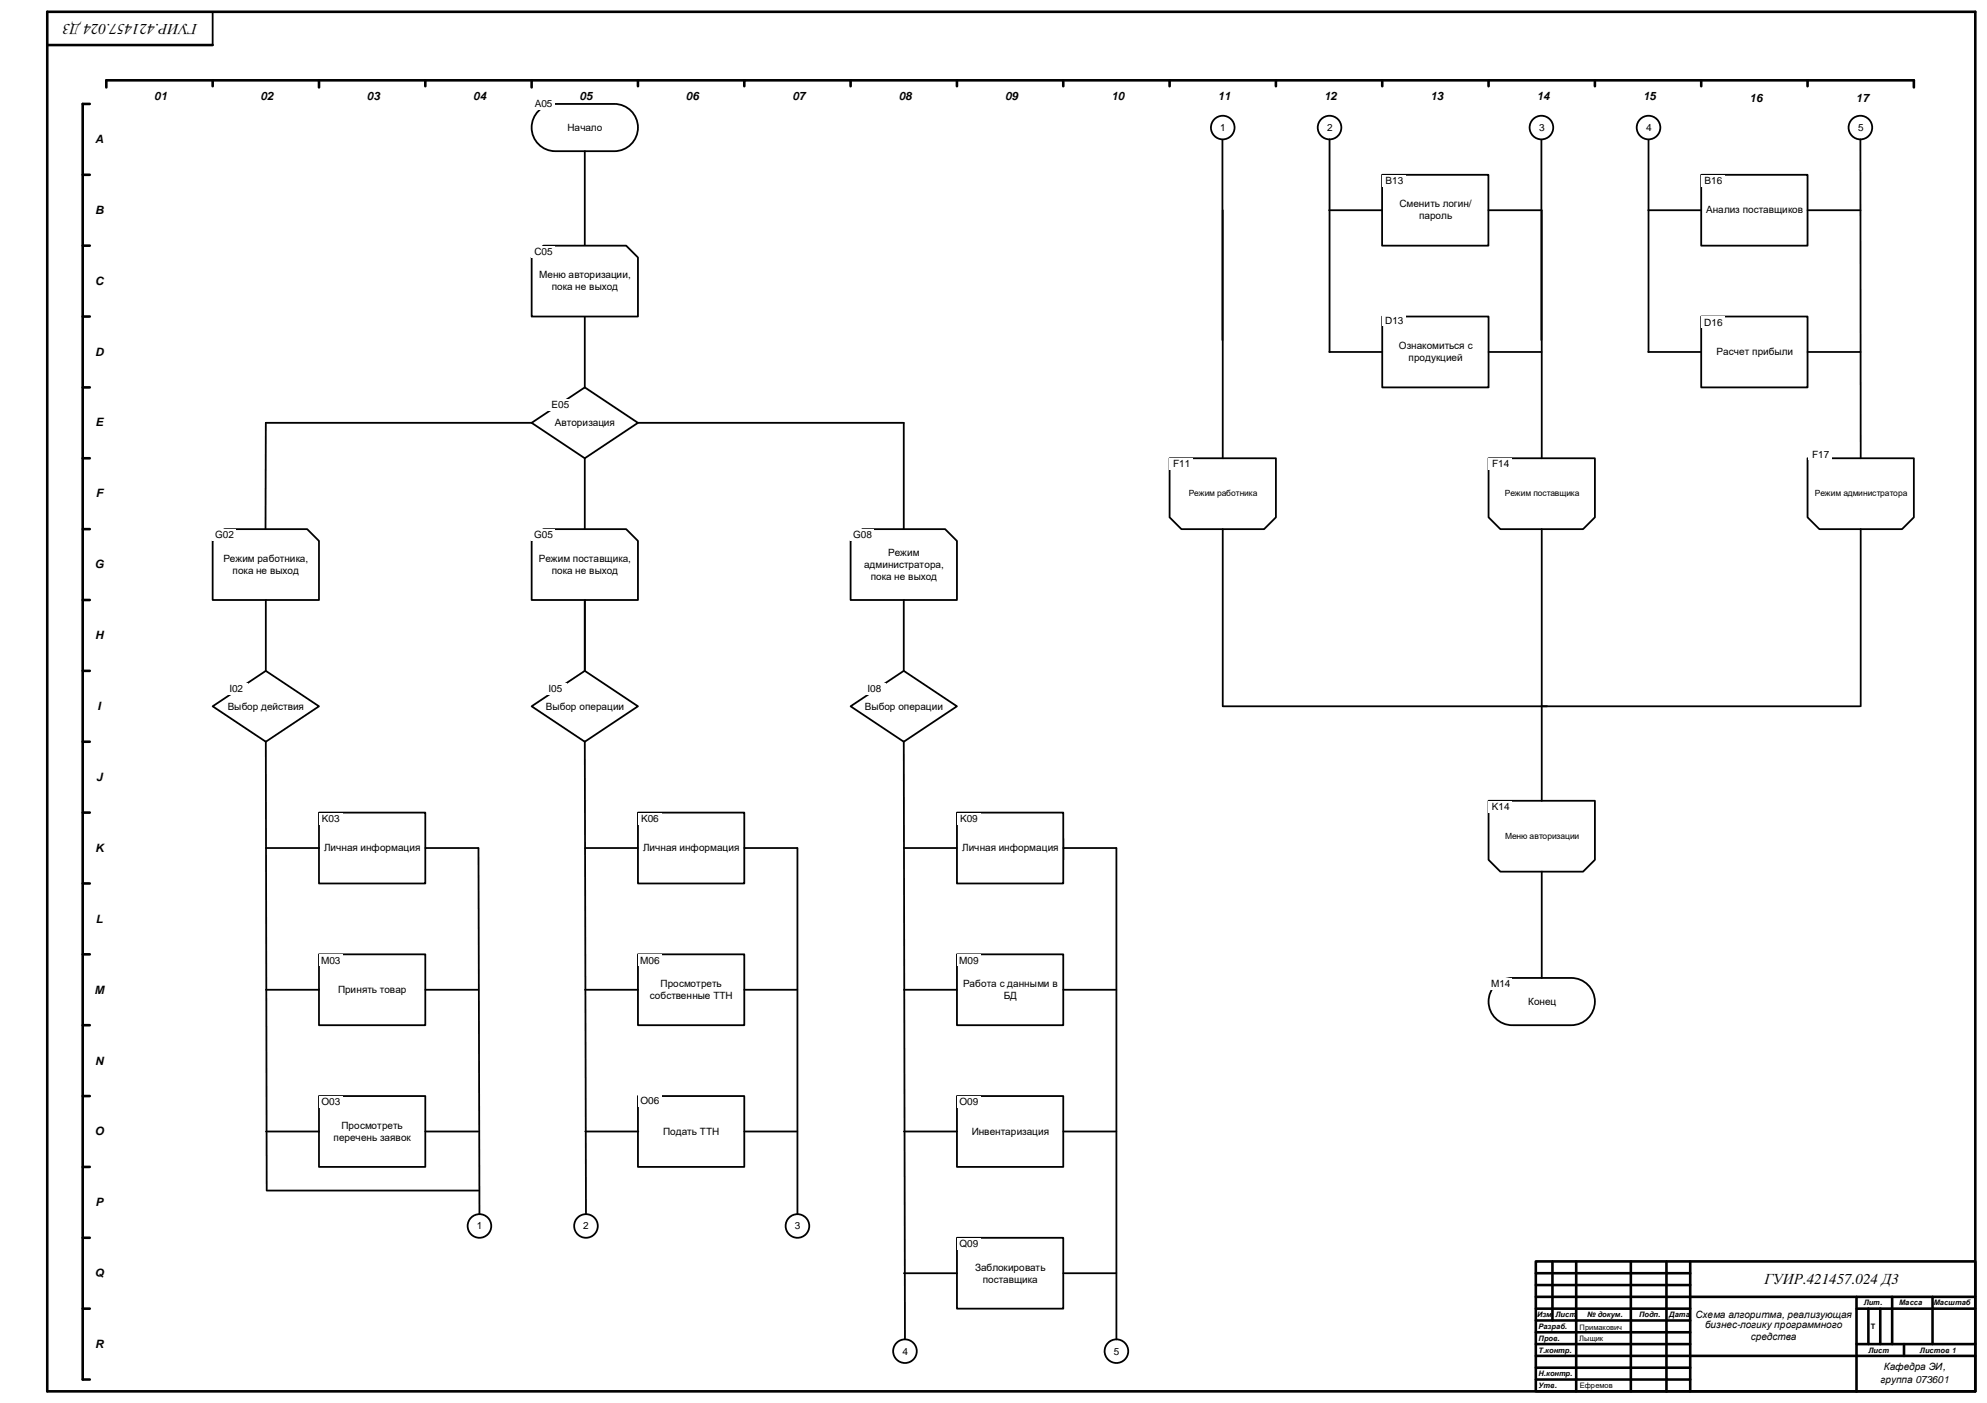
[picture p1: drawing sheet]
<svg xmlns="http://www.w3.org/2000/svg" width="841mm" height="594mm" viewBox="0 0 841 594" stroke-linecap="round" stroke-linejoin="round" font-family="sans-serif">
<g fill="none" stroke="#000" stroke-width="1.1">
<path d="M20 5h816v584h-816zM20 19.1h70M45 37v-3h765v3M90 34v2.5M135 34v3M180 34v2.5M225 34v3M270 34v2.5M360 34v2.5M405 34v2.5M495 34v2.5M540 34v2.5"/>
<path d="M585 34v2.5M630 34v2.5M675 34v2.5M720 34v2.5M765 34v2.5M38 44h-3v540h3M35 74h3M35 104h3M35 134h3M35 164h3M35 194h3M35 224h3"/>
<path d="M35 254h3M35 284h3M35 314h3M35 344h3M35 374h3M35 404h3M35 434h3M35 464h3M35 494h3M35 524h3M650 534h186v55h-186zM650 539h65.3"/>
<path d="M657 534v25M667.1 534v55M690.2 534v55M705.3 534v55M715.3 534v55M35 554h3M650 549h186M650 559h65.3M650 554h65.3M650 544h65.3M785.7 554h50.3M785.7 549v40"/>
<path d="M790.8 554v15M795.8 554v15M800.8 549v20M817.9 549v20M650 564h65.3M650 569h65.3M650 574h186M650 579h65.3M785.7 569h50.3M805.8 569v5M650 584h65.3"/>
</g>
<path d="M90 5.1v14" fill="none" stroke="#000" stroke-width=".76"/>
<circle cx="315" cy="34" r=".55" fill="#000"/>
<path d="M228.4 46.5l3-1.8 2.3-.6 26.3-.1a10 10 0 0 1 10 10 10 10 0 0 1-10 10h-25a10 10 0 0 1-9.3-6.4 10 10 0 0 1 2.7-11.1z" fill-rule="evenodd" fill="#fff"/>
<path d="M228.4 46.5l3-1.8 2.3-.6 26.3-.1a10 10 0 0 1 10 10 10 10 0 0 1-10 10h-25a10 10 0 0 1-9.3-6.4 10 10 0 0 1 2.7-11.1zM247.5 194v30M247.5 254v30" fill="none" stroke="#000" stroke-width=".76"/>
<path d="M225 299l22.5-15 22.5 15-22.5 15z" fill-rule="evenodd" fill="#fff"/>
<path d="M225 299l22.5-15 22.5 15-22.5 15z" fill="none" stroke="#000" stroke-width=".76"/>
<path d="M230 224h35l5 5v25h-45v-25z" fill-rule="evenodd" fill="#fff"/>
<path d="M247.5 64v40M247.5 134v30M230 224h35l5 5v25h-45v-25zM247.5 254v30" fill="none" stroke="#000" stroke-width=".76"/>
<path d="M450 34v2.5" fill="none" stroke="#000" stroke-width="1.1"/>
<path d="M135 344h45v30h-45z" fill-rule="evenodd" fill="#fff"/>
<path d="M135 344h45v30h-45z" fill="none" stroke="#000" stroke-width=".76"/>
<path d="M270 344h45v30h-45z" fill-rule="evenodd" fill="#fff"/>
<path d="M112.5 314l.4 190M270 344h45v30h-45z" fill="none" stroke="#000" stroke-width=".76"/>
<circle cx="337.5" cy="519" r="5" fill="#fff"/>
<circle cx="337.5" cy="519" r="5" fill="none" stroke="#000" stroke-width=".76"/>
<path d="M633.4 416.5l3-1.8 2.3-.6 26.3-.1a10 10 0 0 1 10 10 10 10 0 0 1-10 10h-25a10 10 0 0 1-9.4-6.4 10 10 0 0 1 2.8-11.1z" fill-rule="evenodd" fill="#fff"/>
<path d="M202.5 359l.4 155M633.4 416.5l3-1.8 2.3-.6 26.3-.1a10 10 0 0 1 10 10 10 10 0 0 1-10 10h-25a10 10 0 0 1-9.4-6.4 10 10 0 0 1 2.8-11.1z" fill="none" stroke="#000" stroke-width=".76"/>
<circle cx="202.9" cy="519" r="5" fill="#fff"/>
<circle cx="202.9" cy="519" r="5" fill="none" stroke="#000" stroke-width=".76"/>
<path d="M225 41.5h10v5h-10z" fill-rule="evenodd" fill="#fff"/>
<path d="M450 355v9" fill="none" stroke="#000" stroke-width=".76"/>
<path d="M230 104h35l5 5v25h-45v-25z" fill-rule="evenodd" fill="#fff"/>
<path d="M230 104h35l5 5v25h-45v-25z" fill="none" stroke="#000" stroke-width=".76"/>
<path d="M225 179l22.5-15 22.5 15-22.5 15z" fill-rule="evenodd" fill="#fff"/>
<path d="M225 179l22.5-15 22.5 15-22.5 15z" fill="none" stroke="#000" stroke-width=".76"/>
<path d="M95 224h35l5 5v25h-45v-25z" fill-rule="evenodd" fill="#fff"/>
<path d="M95 224h35l5 5v25h-45v-25z" fill="none" stroke="#000" stroke-width=".76"/>
<path d="M90 299l22.5-15 22.5 15-22.5 15z" fill-rule="evenodd" fill="#fff"/>
<path d="M90 299l22.5-15 22.5 15-22.5 15z" fill="none" stroke="#000" stroke-width=".76"/>
<path d="M135 404h45v30h-45z" fill-rule="evenodd" fill="#fff"/>
<path d="M135 404h45v30h-45z" fill="none" stroke="#000" stroke-width=".76"/>
<path d="M270 404h45v30h-45z" fill-rule="evenodd" fill="#fff"/>
<path d="M270 404h45v30h-45z" fill="none" stroke="#000" stroke-width=".76"/>
<path d="M135 464h45v30h-45z" fill-rule="evenodd" fill="#fff"/>
<path d="M112.6 359h22.4M180 359h22.4M112.6 419h22.4M180 419h22.4M112.6 479h22.4M135 464h45v30h-45zM180 479h22.4" fill="none" stroke="#000" stroke-width=".76"/>
<path d="M360 229l5-5h35l5 5v25h-45z" fill-rule="evenodd" fill="#fff"/>
<path d="M360 229l5-5h35l5 5v25h-45z" fill="none" stroke="#000" stroke-width=".76"/>
<path d="M360 299l22.5-15 22.5 15-22.5 15z" fill-rule="evenodd" fill="#fff"/>
<path d="M360 299l22.5-15 22.5 15-22.5 15z" fill="none" stroke="#000" stroke-width=".76"/>
<path d="M405 344h45v30h-45z" fill-rule="evenodd" fill="#fff"/>
<path d="M405 344h45v30h-45z" fill="none" stroke="#000" stroke-width=".76"/>
<path d="M405 404h45v30h-45z" fill-rule="evenodd" fill="#fff"/>
<path d="M405 404h45v30h-45z" fill="none" stroke="#000" stroke-width=".76"/>
<path d="M405 464h45v30h-45z" fill-rule="evenodd" fill="#fff"/>
<path d="M405 464h45v30h-45z" fill="none" stroke="#000" stroke-width=".76"/>
<path d="M270 464h45v30h-45z" fill-rule="evenodd" fill="#fff"/>
<path d="M270 464h45v30h-45z" fill="none" stroke="#000" stroke-width=".76"/>
<path d="M584.9 74h45v30h-45z" fill-rule="evenodd" fill="#fff"/>
<path d="M584.9 74h45v30h-45z" fill="none" stroke="#000" stroke-width=".76"/>
<path d="M405 524h45v30h-45z" fill-rule="evenodd" fill="#fff"/>
<path d="M247.5 314l.5 200M405 524h45v30h-45z" fill="none" stroke="#000" stroke-width=".76"/>
<circle cx="248" cy="519" r="5" fill="#fff"/>
<g fill="none" stroke="#000" stroke-width=".76">
<path d="M562.5 89h22.4M629.9 89h22.5M225 179h-112.5l-.1 45M270 179h112.5v45M112.5 254v30M382.5 254v30M382.5 314l.5 253M247.6 359h22.4M315 359h22.4M337.5 359v155M247.6 419h22.4M315 419h22.4"/>
<circle cx="248" cy="519" r="5"/>
</g>
<circle cx="383" cy="572" r="5" fill="#fff"/>
<g fill="none" stroke="#000" stroke-width=".76">
<path d="M382.6 359h22.4M382.6 419h22.4M382.6 479h22.4M382.6 539h22.4"/>
<circle cx="383" cy="572" r="5"/>
</g>
<circle cx="472.5" cy="572" r="5" fill="#fff"/>
<g fill="none" stroke="#000" stroke-width=".76">
<path d="M450 359h22.4M472.5 359v208M450 419h22.4M450 479h22.4M450 539h22.4"/>
<circle cx="472.5" cy="572" r="5"/>
</g>
<path d="M585 134h45v30h-45z" fill-rule="evenodd" fill="#fff"/>
<path d="M585 134h45v30h-45z" fill="none" stroke="#000" stroke-width=".76"/>
<path d="M720 74h45v30h-45z" fill-rule="evenodd" fill="#fff"/>
<path d="M720 74h45v30h-45z" fill="none" stroke="#000" stroke-width=".76"/>
<path d="M720 134h45v30h-45z" fill-rule="evenodd" fill="#fff"/>
<path d="M720 134h45v30h-45z" fill="none" stroke="#000" stroke-width=".76"/>
<path d="M495 194h45v25l-5 5h-35l-5-5z" fill-rule="evenodd" fill="#fff"/>
<path d="M495 194h45v25l-5 5h-35l-5-5z" fill="none" stroke="#000" stroke-width=".76"/>
<path d="M630 194h45v25l-5 5h-35l-5-5z" fill-rule="evenodd" fill="#fff"/>
<path d="M630 194h45v25l-5 5h-35l-5-5z" fill="none" stroke="#000" stroke-width=".76"/>
<path d="M765 194h45v25l-5 5h-35l-5-5z" fill-rule="evenodd" fill="#fff"/>
<path d="M517.4 59v85M517.5 89v105M765 194h45v25l-5 5h-35l-5-5z" fill="none" stroke="#000" stroke-width=".76"/>
<circle cx="562.7" cy="54" r="5" fill="#fff"/>
<g fill="none" stroke="#000" stroke-width=".76">
<path d="M562.7 59v90M652.4 59v85M652.5 89v105M562.6 149h22.4M630 149h22.4"/>
<circle cx="562.7" cy="54" r="5"/>
</g>
<circle cx="652.4" cy="54" r="5" fill="#fff"/>
<g fill="none" stroke="#000" stroke-width=".76">
<path d="M697.7 59v90M697.6 89h22.4M697.6 149h22.4"/>
<circle cx="652.4" cy="54" r="5"/>
</g>
<circle cx="697.7" cy="54" r="5" fill="#fff"/>
<circle cx="697.7" cy="54" r="5" fill="none" stroke="#000" stroke-width=".76"/>
<circle cx="787.4" cy="54" r="5" fill="#fff"/>
<g fill="none" stroke="#000" stroke-width=".76">
<path d="M787.4 59l.1 135M765 89h22.4M765 149h22.4"/>
<circle cx="787.4" cy="54" r="5"/>
</g>
<path d="M630 339h45v25l-5 5h-35l-5-5z" fill-rule="evenodd" fill="#fff"/>
<path d="M517.5 224v75M652.5 224v115M787.5 224v75M517.6 299h269.5M630 339h45v25l-5 5h-35l-5-5zM652.5 369v45" fill="none" stroke="#000" stroke-width=".76"/>
<g fill="#fff">
<path d="M225 104h10v5h-10z" fill-rule="evenodd"/>
<path d="M232.1 169h10v5h-10z" fill-rule="evenodd"/>
<path d="M225 224h10v5h-10z" fill-rule="evenodd"/>
<path d="M230 289h10v5h-10z" fill-rule="evenodd"/>
<path d="M90 224h10v5h-10z" fill-rule="evenodd"/>
<path d="M95 289h10v5h-10z" fill-rule="evenodd"/>
<path d="M135 344h10v5h-10z" fill-rule="evenodd"/>
<path d="M135 404h10v5h-10z" fill-rule="evenodd"/>
<path d="M135 464h10v5h-10z" fill-rule="evenodd"/>
<path d="M270 344h10v5h-10z" fill-rule="evenodd"/>
<path d="M270 404h10v5h-10z" fill-rule="evenodd"/>
<path d="M585 133.1h10v5h-10z" fill-rule="evenodd"/>
<path d="M360 224h10v5h-10z" fill-rule="evenodd"/>
<path d="M365 289h10v5h-10z" fill-rule="evenodd"/>
<path d="M405 344h10v5h-10z" fill-rule="evenodd"/>
<path d="M405 404h10v5h-10z" fill-rule="evenodd"/>
<path d="M405 464h10v5h-10z" fill-rule="evenodd"/>
<path d="M405 524h10v5h-10z" fill-rule="evenodd"/>
<path d="M495 194h10v5h-10z" fill-rule="evenodd"/>
<path d="M585 74h10v5h-10z" fill-rule="evenodd"/>
<path d="M630 194h10v5h-10z" fill-rule="evenodd"/>
<path d="M720 74h10v5h-10z" fill-rule="evenodd"/>
<path d="M720 134h10v5h-10z" fill-rule="evenodd"/>
<path d="M765.4 189.8h10v5h-10z" fill-rule="evenodd"/>
<path d="M630 339h10v5h-10z" fill-rule="evenodd"/>
<path d="M630 414h10v5h-10z" fill-rule="evenodd"/>
</g>
<path d="M113.1 504h89.4" fill="none" stroke="#000" stroke-width=".76"/>
<circle cx="517.5" cy="54" r="5" fill="#fff"/>
<g fill="none" stroke="#000" stroke-width=".76">
<path d="M247.7 479h22.5M315 479h22.4"/>
<circle cx="517.5" cy="54" r="5"/>
</g>
<path d="M270 463.4h10v5h-10z" fill-rule="evenodd" fill="#fff"/>
<path d="M315 34v2.5" fill="none" stroke="#000" stroke-width="1.1"/>
<text font-size="6.4" x="83.5" y="10.1" transform="rotate(-180 83.5 10.1)">ГУИР.421457.024 Д3</text>
<text font-size="6.3" x="746.7" y="543.6">ГУИР.421457.024 Д3</text>
<g font-size="4.9">
<text x="65.3" y="42.5">01</text>
<text x="110.3" y="42.5">02</text>
<text x="155.3" y="42.5">03</text>
<text x="200.3" y="42.5">04</text>
<text x="245.3" y="42.5">05</text>
<text x="290.3" y="42.5">06</text>
<text x="335.3" y="42.5">07</text>
<text x="380.3" y="42.5">08</text>
<text x="425.4" y="42.5">09</text>
<text x="470.4" y="42.5">10</text>
<text x="515.4" y="42.5">11</text>
<text x="560.4" y="42.5">12</text>
<text x="605.4" y="42.5">13</text>
<text x="650.4" y="42.5">14</text>
<text x="695.4" y="42.5">15</text>
<text x="740.4" y="43">16</text>
<text x="785.4" y="43">17</text>
<text x="40.2" y="60.5">A</text>
<text x="40.2" y="90.5">B</text>
<text x="40.2" y="120.5">C</text>
<text x="40.2" y="150.5">D</text>
<text x="40.4" y="180.5">E</text>
<text x="40.5" y="210.6">F</text>
<text x="40.1" y="240.6">G</text>
<text x="40.2" y="270.6">H</text>
<text x="41.3" y="300.6">I</text>
<text x="40.6" y="330.6">J</text>
<text x="40.2" y="360.6">K</text>
<text x="40.5" y="390.6">L</text>
<text x="40" y="420.6">M</text>
<text x="40.2" y="450.6">N</text>
<text x="40.1" y="480.6">O</text>
<text x="40.4" y="510.7">P</text>
<text x="40.1" y="540.7">Q</text>
<text x="40.2" y="570.7">R</text>
</g>
<g font-size="4.2">
<text x="226.3" y="45.3">A05</text>
<text x="240.2" y="55.3">Начало</text>
<text x="516.4" y="55.3">1</text>
<text x="561.7" y="55.3">2</text>
<text x="651.4" y="55.3">3</text>
<text x="696.7" y="55.3">4</text>
<text x="786.4" y="55.3">5</text>
<text x="586.4" y="77.8">B13</text>
<text x="721.4" y="77.8">B16</text>
<text x="592.3" y="87.8">Сменить логин/</text>
<text x="600.6" y="92.8">пароль</text>
<text x="722.1" y="90.3">Анализ поставщиков</text>
<text x="226.2" y="107.8">C05</text>
<text x="228.1" y="117.8">Меню авторизации,</text>
<text x="233.5" y="122.9">пока не выход</text>
<text x="586.3" y="137">D13</text>
<text x="721.3" y="137.8">D16</text>
<text x="592" y="147.8">Ознакомиться с</text>
<text x="596.2" y="152.9">продукцией</text>
<text x="726.5" y="150.3">Расчет прибыли</text>
<text x="233.4" y="172.8">E05</text>
<text x="234.8" y="180.3">Авторизация</text>
<text x="496.5" y="197.8">F11</text>
<text x="631.5" y="197.8">F14</text>
<text x="767" y="193.7">F17</text>
<text x="91" y="227.9">G02</text>
<text x="226.1" y="227.9">G05</text>
<text x="361.1" y="227.9">G08</text>
<text x="94.5" y="237.8">Режим работника,</text>
<text x="228.1" y="237.8">Режим поставщика,</text>
<text x="376" y="235.3">Режим</text>
<text x="98.5" y="242.9">пока не выход</text>
<text x="233.5" y="242.9">пока не выход</text>
<text x="365.7" y="240.4">администратора,</text>
<text x="368.5" y="245.4">пока не выход</text>
<text x="97.1" y="292.9">I02</text>
<text x="232.1" y="292.9">I05</text>
<text x="367.2" y="292.9">I08</text>
<text x="96.4" y="300.4">Выбор действия</text>
<text x="231" y="300.4">Выбор операции</text>
<text x="366.1" y="300.4">Выбор операции</text>
<text x="136.3" y="347.9">K03</text>
<text x="271.3" y="347.9">K06</text>
<text x="406.3" y="347.9">K09</text>
<text x="631.4" y="342.9">K14</text>
<text x="137.2" y="360.4">Личная информация</text>
<text x="272.2" y="360.4">Личная информация</text>
<text x="407.2" y="360.4">Личная информация</text>
<text x="135.9" y="407.9">M03</text>
<text x="271" y="407.9">M06</text>
<text x="406" y="407.9">M09</text>
<text x="279.6" y="417.9">Просмотреть</text>
<text x="407.6" y="417.9">Работа с данными в</text>
<text x="631" y="417.9">M14</text>
<text x="143.1" y="420.4">Принять товар</text>
<text x="275.1" y="423">собственные ТТН</text>
<text x="424.8" y="423">БД</text>
<text x="646.7" y="425.4">Конец</text>
<text x="136" y="467.9">O03</text>
<text x="271.1" y="467.4">O06</text>
<text x="406.1" y="467.9">O09</text>
<text x="144.6" y="477.9">Просмотреть</text>
<text x="141.2" y="483">перечень заявок</text>
<text x="280.7" y="480.4">Подать ТТН</text>
<text x="411.3" y="480.4">Инвентаризация</text>
<text x="201.8" y="520.5">1</text>
<text x="246.9" y="520.5">2</text>
<text x="336.4" y="520.5">3</text>
<text x="406.1" y="528">Q09</text>
<text x="412.7" y="537.9">Заблокировать</text>
<text x="415.9" y="543">поставщика</text>
<text x="717.5" y="557.8">Схема алгоритма, реализующая</text>
<text x="721.6" y="562.1">бизнес-логику программного</text>
<text x="741" y="567.3">средства</text>
<text x="381.9" y="573.5">4</text>
<text x="471.4" y="573.5">5</text>
<text x="797.3" y="579.8">Кафедра ЭИ,</text>
<text x="795.9" y="585.3">группа 073601</text>
</g>
<g font-size="3.6">
<text x="503.1" y="210.1">Режим работника</text>
<text x="636.9" y="210.1">Режим поставщика</text>
<text x="768.1" y="210.1">Режим администратора</text>
<text x="637" y="355.2">Меню авторизации</text>
</g>
<g font-size="3.2">
<text x="650.5" y="557.7">Изм</text>
<text x="658.3" y="557.7">Лист</text>
<text x="671.7" y="557.7">№ докум.</text>
<text x="693.7" y="557.7">Подп.</text>
<text x="706.5" y="557.7">Дата</text>
<text x="788.8" y="552.7">Лит.</text>
<text x="803.8" y="552.7">Масса</text>
<text x="818.4" y="552.7">Масштаб</text>
<text x="651.2" y="562.7">Разраб.</text>
<text x="668.5" y="562.9">Примакович</text>
<text x="791.7" y="562.7">Т</text>
<text x="651.2" y="567.7">Пров.</text>
<text x="668.4" y="567.9">Лыщик</text>
<text x="651.2" y="572.7">Т.контр.</text>
<text x="790.8" y="572.7">Лист</text>
<text x="812.6" y="572.7">Листов 1</text>
<text x="651.2" y="582.7">Н.контр.</text>
<text x="651.2" y="587.7">Утв.</text>
<text x="668.6" y="587.5">Ефремов</text>
</g>
</svg>
